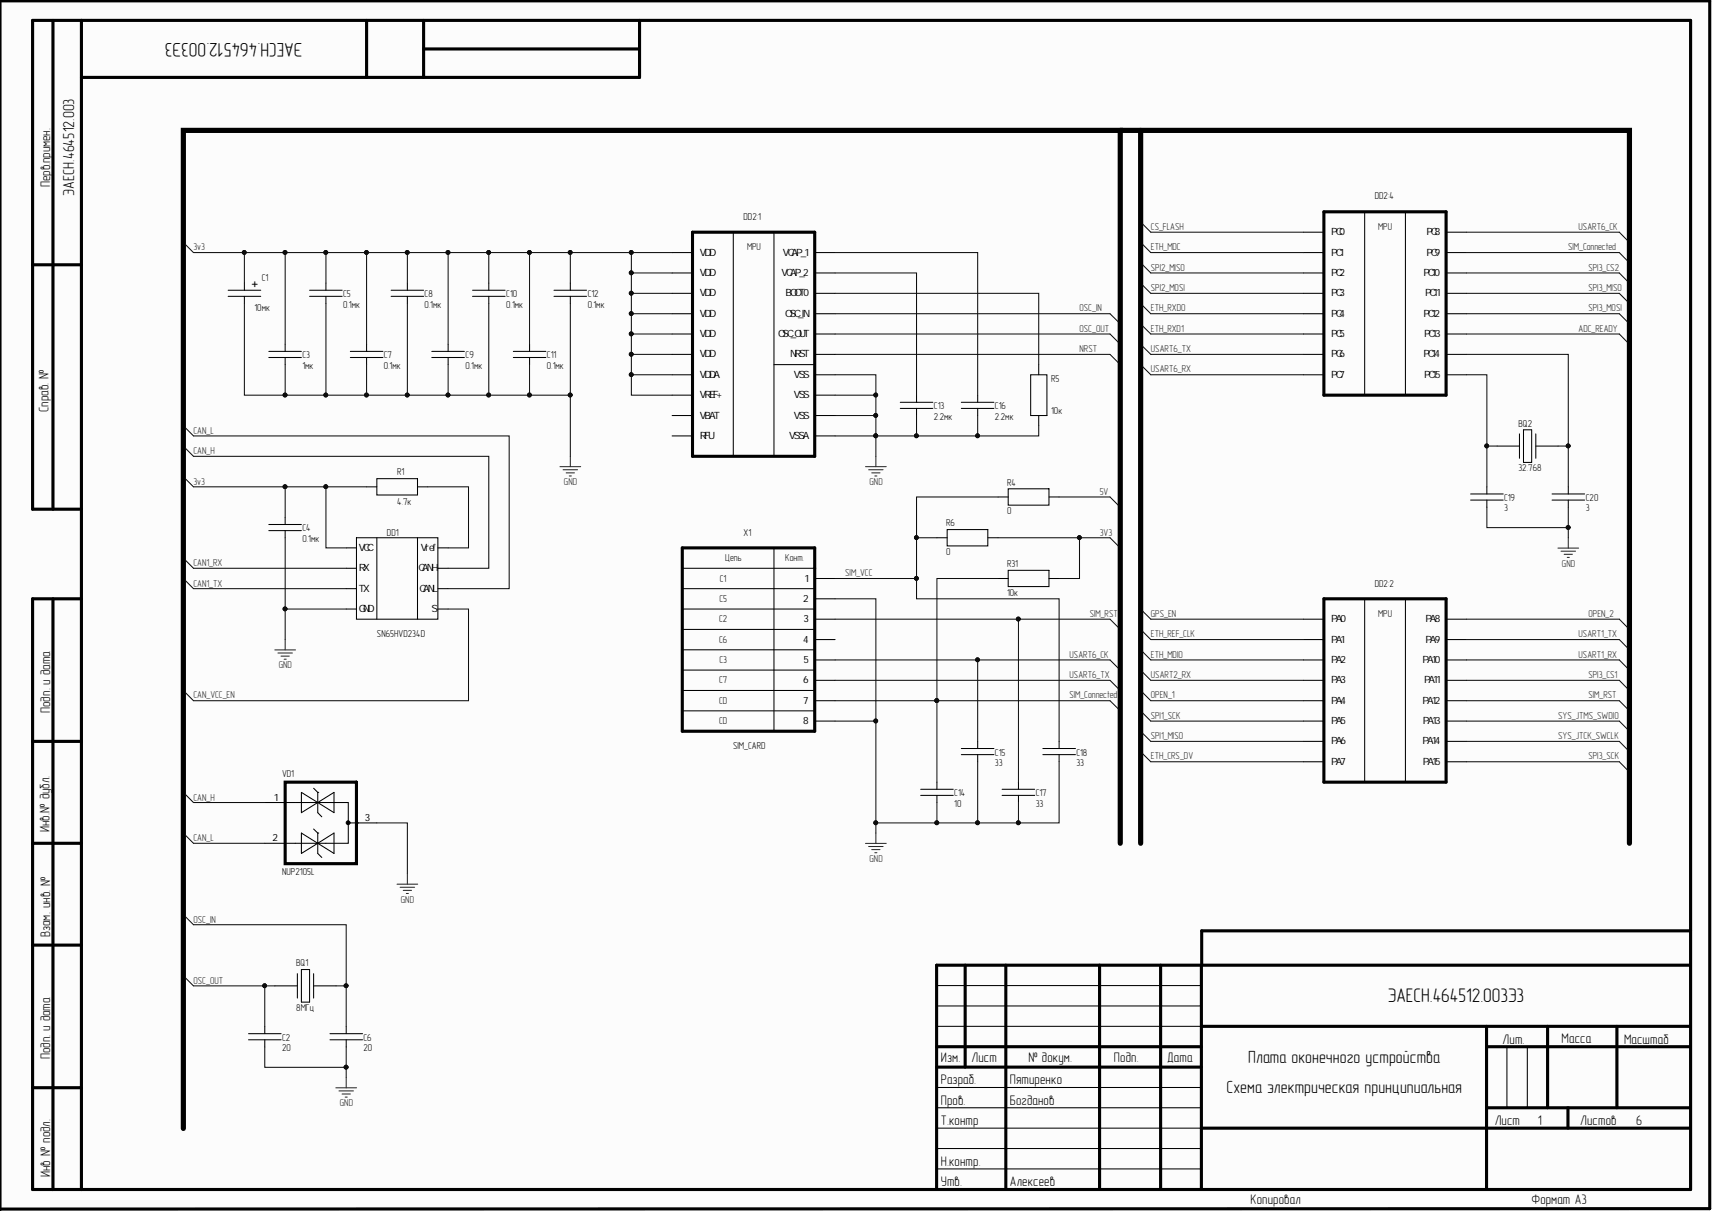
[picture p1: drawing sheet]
<svg xmlns="http://www.w3.org/2000/svg" width="420mm" height="297mm" viewBox="0 0 420 297" stroke-linecap="round" stroke-linejoin="round" font-family="sans-serif">
<path d="M0 0h419.5v296.7h-419.5z" fill="#fcfcfc"/>
<g fill="none" stroke="#000" stroke-width=".76">
<path d="M0 .4v296.4M.2 .2h419v296.3l-419 .1M13 5v119.9M20 5v286.8M89.9 5v14M103.9 5v14M103.9 12h52.9M156.8 5v14h-136.8M169.8 57h30v54.9h-30zM324.6 52h30v44.9h-30zM8 64.9h12M20 124.9h-12v-119.9h406.6v286.8h-406.6v-144.9h12"/>
<path d="M167.3 134.4h32.5v45h-32.5zM13 146.9v144.9M324.6 146.9h30v44.9h-30zM8 181.8h12M69.9 191.8h17.5v20h-17.5zM8 206.8h12M8 231.8h12M236.7 236.7v25M246.6 236.7v55M269.6 236.7v55M284.6 236.7v55M294.6 236.7v55"/>
<path d="M414.5 236.7h-184.8v55M414.6 228.3h-119.9v8.5M229.7 256.7h64.9M294.6 251.7h119.9M364.5 251.7v40M364.5 256.7h50M379.5 251.7v20M396.5 251.7v20M8 266.8h12M229.7 261.7h64.9M294.6 276.7h119.9M364.5 271.7h50"/>
<path d="M384.5 271.7v5"/>
</g>
<g fill="none" stroke="#000" stroke-width=".25">
<path d="M179.8 57v54.9M189.8 57v54.9M319.6 57h5M334.6 52v44.9M344.6 52v44.9M354.6 57h5M55.9 72.7h8M55.9 71.2h8M59.9 69.4v1.8M59.9 72.7v1.7M75.9 72.7h8M75.9 71.2h8"/>
<path d="M79.9 69.4v1.8M79.9 72.7v1.7M95.9 72.7h8M95.9 71.2h8M99.9 69.4v1.8M99.9 72.7v1.7M115.9 72.7h8M115.9 71.2h8M119.9 69.4v1.8M119.9 72.7v1.7M135.8 72.7h8M135.8 71.2h8"/>
<path d="M139.9 69.4v1.8M139.9 72.7v1.7M164.8 62h5M164.8 67h5M164.8 72h5M164.8 77h5M199.8 62h5M199.8 67h5M199.8 72h5M199.8 77h5M319.6 62h5M319.6 67h5"/>
<path d="M319.6 72h5M319.6 77h5M354.6 62h5M354.6 67h5M354.6 72h5M354.6 77h5M65.9 87.7h8M65.9 86.2h8M69.9 84.4v1.8M69.9 87.7v1.7M85.9 87.7h8M85.9 86.2h8"/>
<path d="M89.9 84.4v1.8M89.9 87.7v1.7M105.9 87.7h8M105.9 86.2h8M109.9 84.4v1.8M109.9 87.7v1.7M125.9 87.7h8M125.9 86.2h8M129.9 84.4v1.8M129.9 87.7v1.7M164.8 81.9h5M164.8 86.9h5"/>
<path d="M164.8 96.9h5M164.8 91.9h5M189.8 89.4h10M199.8 81.9h5M199.8 86.9h5M199.8 96.9h5M199.8 91.9h5M220.8 98.7h8M224.7 96.9v1.8M235.7 98.7h8M239.7 96.9v1.8M252.7 91.9h4v10h-4z"/>
<path d="M254.7 89.4v2.5M319.6 81.9h5M319.6 86.9h5M319.6 91.9h5M354.6 81.9h5M354.6 86.9h5M354.6 91.9h5M89.9 119.4h2.5M92.4 117.4h10v4h-10zM102.4 119.4h2.5M164.8 101.9h5M164.8 106.9h5"/>
<path d="M199.8 101.9h5M199.8 106.9h5M220.8 100.2h8M224.7 100.2v1.7M235.7 100.2h8M239.7 100.2v1.7M247.2 119.9h10v4h-10zM254.7 101.9v2.5M364.6 119.4v1.8M367.1 109.4h5.5M372.6 106.4v6M373.6 105.4h2v8h-2z"/>
<path d="M376.6 106.4v6M376.6 109.4h5.5M384.6 119.4v1.8M65.9 130.1h8M65.9 128.7h8M69.9 126.9v1.8M69.9 130.1v1.8M84.9 134.4h2.5M84.9 139.4h2.5M87.4 131.9h20v20h-20zM92.4 131.9v20M102.4 131.9v20"/>
<path d="M107.4 134.4h2.5M107.4 139.4h2.5M167.3 139.4h32.5M189.8 134.4v45M229.7 131.9h2.6M232.3 129.9h9.9v4h-9.9zM242.2 131.9h2.5M244.7 121.9h2.5M247.2 139.9h10v4h-10zM257.2 121.9h2.5M360.6 122.7h8M360.6 121.2h8"/>
<path d="M364.6 122.7v1.7M380.6 122.7h8M380.6 121.2h8M384.6 122.7v1.7M84.9 144.4h2.5M84.9 149.4h2.5M107.4 144.4h2.5M107.4 149.4h2.5M167.3 144.4h32.5M167.3 149.4h32.5M167.3 154.4h32.5M167.3 159.4h32.5"/>
<path d="M199.8 146.9h5M199.8 141.9h5M199.8 151.9h5M199.8 156.9h5M244.7 141.9h2.5M257.2 141.9h2.5M319.6 151.9h5M319.6 156.9h5M334.6 146.9v44.9M344.6 146.9v44.9M354.6 151.9h5M354.6 156.9h5"/>
<path d="M167.3 164.4h32.5M167.3 169.4h32.5M167.3 174.4h32.5M199.8 161.9h5M199.8 166.9h5M199.8 171.9h5M199.8 176.9h5M319.6 161.9h5M319.6 166.9h5M319.6 171.9h5M319.6 176.9h5M354.6 161.9h5"/>
<path d="M354.6 166.9h5M354.6 171.9h5M354.6 176.9h5M64.9 196.8h20.5v10h-20.5M73.9 194.4l4 2.4-4 2.5zM76.9 193.3l1 1.1M77.9 194.4h.1M77.9 194.4v4.9l1 1.1M77.9 196.8l4-2.4v4.9zM225.8 195.1h8M225.8 193.6h8M229.7 191.8v1.8"/>
<path d="M229.7 195.1v1.7M235.7 185.1h8M235.7 183.6h8M239.7 181.8v1.8M239.7 185.1v1.7M245.7 195.1h8M245.7 193.6h8M249.7 191.8v1.8M249.7 195.1v1.7M255.7 185.1h8M255.7 183.6h8M259.7 181.8v1.8"/>
<path d="M259.7 185.1v1.7M319.6 181.8h5M319.6 186.8h5M354.6 181.8h5M354.6 186.8h5M73.9 204.3l8 5v-5l-8 5zM76.9 203.3l1 1M77.9 204.3h.1M77.9 204.3v5l1 1M85.4 201.8h7M72.9 238.8v6M73.9 237.8h2v8h-2z"/>
<path d="M76.9 238.8v6M60.9 255h8M60.9 253.5h8M64.9 251.8v1.7M64.9 255v1.8M67.4 241.8h5.5M76.9 241.8h5.5M80.9 255h8M80.9 253.5h8M84.9 251.8v1.7M84.9 255v1.8M229.7 251.7h64.9"/>
<path d="M229.7 246.7h64.9M229.7 241.7h64.9M369.5 256.7v15M374.5 256.7v15M229.7 276.7h64.9M229.7 271.7h64.9M229.7 266.7h64.9M229.7 281.7h64.9M229.7 286.7h64.9"/>
</g>
<g fill="none" stroke="#262626" stroke-width=".25">
<path d="M137.3 114.5h5.1M138.1 115.2h3.5M138.8 116h2.1M139.6 116.7h.5M139.9 111.9v2.6M212.2 114.5h5.1M213 115.2h3.6M213.8 116h2M214.5 116.7h.5M214.8 111.9v2.6M382 134.4h5.1M382.8 135.2h3.5"/>
<path d="M383.6 136h2M384.3 136.7h.5M384.6 131.9v2.5M67.4 159.4h5.1M69.9 156.9v2.5M68.1 160.2h3.6M68.9 160.9h2M69.7 161.7h.5M97.4 216.9h5M98.1 217.6h3.6M98.9 218.4h2M99.6 219.2h.5"/>
<path d="M99.9 214.3v2.6M212.2 206.9h5.1M213 207.6h3.6M213.8 208.4h2M214.5 209.2h.5M214.8 204.3v2.6M82.4 266.8h5M83.1 267.6h3.6M83.9 268.3h2M84.6 269.1h.5M84.9 264.3v2.5"/>
</g>
<circle cx="85.4" cy="201.8" r=".47" fill="#000" stroke="#000" stroke-width=".25"/>
<path d="M274.7 32h124.9v174.8M279.7 32v174.8M274.7 206.8v-174.8h-229.7v244.8" fill="none" stroke="#000" stroke-width="1.3"/>
<g fill="none" stroke="#0e0e0e" stroke-width=".25">
<path d="M45.4 59.9l2 2.1h32.5M280.2 59.9l2 2.1h37.4M280.2 54.9l2 2.1h37.4M359.6 57h37.5l2 2M59.9 74.4v22.5h10M59.9 62v7.4M69.9 62v22.4M79.9 74.4v22.5M89.9 62v22.4M99.9 62h-20v7.4M99.9 74.4v22.5M109.9 62h-10v7.4"/>
<path d="M119.9 62v7.4M119.9 74.4v22.5M129.9 62v22.4M139.9 74.4v22.5h-30v-7.5M139.9 69.4v-7.4h-30v22.4M139.9 62h14.9M154.8 67h10M154.8 72h10M154.8 77h10M164.8 62h-10v24.9M204.8 67h19.9v29.9M204.8 62h34.9v34.9"/>
<path d="M204.8 72h49.9v17.4M204.8 77h67.4l2 1.9M280.2 64.9l2 2.1h37.4M280.2 69.9l2 2.1h37.4M280.2 74.9l2 2.1h37.4M280.2 79.9l2 2h37.4M359.6 67h37.5l2 2M359.6 72h37.5l2 1.9M359.6 77h37.5l2 1.9M359.6 62h37.5l2 2M69.9 89.4v7.5h40M89.9 89.4v7.5"/>
<path d="M129.9 89.4v7.5M139.9 96.9v15M154.8 81.9h10M154.8 91.9h10M164.8 86.9h-10v10h10M204.8 91.9h10v20M204.8 81.9h67.4l2 2M204.8 86.9h67.4l2 2M204.8 96.9h10M280.2 89.9l2 2h37.4M280.2 84.9l2 2h37.4M359.6 91.9h5v27.5"/>
<path d="M359.6 86.9h25v32.5M359.6 81.9h37.5l2 2M45.4 109.9l2 2h72.5v27.5h-10M45.4 104.9l2 2h77.5v37.5h-15M45.4 117.4l2 2h22.5M79.9 119.4v15h5M89.9 119.4h-20v7.5M104.9 119.4h10v15h-5M204.8 101.9h10M224.7 101.9v5M239.7 101.9v5h-34.9M254.7 104.4v2.5h-15"/>
<path d="M364.6 109.4h2.5M382.1 109.4h2.5M45.4 137.4l2 2h37.5M69.9 131.9v17.5M224.7 131.9h5M244.7 131.9h27.5l2 2M244.7 121.9h-20v20h-19.9M259.7 121.9h12.5l2 2M264.7 131.9v10h-5M364.6 124.4v5h20v2.5M384.6 124.4v5M45.4 142.4l2 2h37.5"/>
<path d="M84.9 149.4h-15v7.5M109.9 149.4h5v22.5h-67.5l-2-2M204.8 146.9h10v30M204.8 151.9h67.4l2 2M224.7 141.9v5h35v34.9M244.7 141.9h-15v49.9M249.7 151.9v39.9M280.2 159.9l2 2h37.4M280.2 154.9l2 2h37.4M280.2 149.9l2 2h37.4M359.6 156.9h37.5l2 2M359.6 151.9h37.5l2 2"/>
<path d="M204.8 176.9h10v27.4M204.8 161.9h67.4l2 2M204.8 171.9h67.4l2 2M204.8 166.9h67.4l2 2M239.7 161.9v19.9M280.2 169.9l2 2h37.4M280.2 174.9l2 2h37.4M280.2 179.9l2 1.9h37.4M280.2 164.9l2 2h37.4M359.6 161.9h37.5l2 2M359.6 176.9h37.5l2 2M359.6 166.9h37.5l2 2"/>
<path d="M359.6 171.9h37.5l2 2M45.4 194.8l2 2h17.5M229.7 196.8v5M239.7 186.8v15M249.7 196.8v5M259.7 186.8v15h-44.9M280.2 184.9l2 1.9h37.4M359.6 181.8h37.5l2 2.1M359.6 186.8h37.5l2 2.1M45.4 204.8l2 2h17.5M92.4 201.8h7.5v12.5M45.4 224.8l2 2h37.5v15"/>
<path d="M45.4 239.8l2 2h17.5M64.9 256.8v5h20M67.4 241.8h-2.5v10M82.4 241.8h2.5v10M84.9 256.8v7.5"/>
</g>
<g fill="#0e0e0e" stroke="#0e0e0e" stroke-width=".25">
<circle cx="154.8" cy="66.9" r=".47"/>
<circle cx="154.8" cy="71.9" r=".47"/>
<circle cx="154.8" cy="76.9" r=".47"/>
<circle cx="154.8" cy="81.9" r=".47"/>
<circle cx="79.9" cy="96.9" r=".47"/>
<circle cx="89.9" cy="96.9" r=".47"/>
<circle cx="99.9" cy="96.9" r=".47"/>
<circle cx="119.8" cy="96.9" r=".47"/>
<circle cx="129.8" cy="96.9" r=".47"/>
<circle cx="154.8" cy="91.9" r=".47"/>
<circle cx="59.9" cy="61.9" r=".47"/>
<circle cx="69.9" cy="61.9" r=".47"/>
<circle cx="89.9" cy="61.9" r=".47"/>
<circle cx="119.8" cy="61.9" r=".47"/>
<circle cx="129.8" cy="61.9" r=".47"/>
<circle cx="139.8" cy="61.9" r=".47"/>
<circle cx="154.8" cy="61.9" r=".47"/>
<circle cx="214.7" cy="96.9" r=".47"/>
<circle cx="214.7" cy="101.9" r=".47"/>
<circle cx="214.7" cy="106.9" r=".47"/>
<circle cx="99.9" cy="61.9" r=".47"/>
<circle cx="109.8" cy="61.9" r=".47"/>
<circle cx="79.9" cy="119.4" r=".47"/>
<circle cx="69.9" cy="149.3" r=".47"/>
<circle cx="69.9" cy="119.4" r=".47"/>
<circle cx="384.5" cy="109.4" r=".47"/>
<circle cx="364.6" cy="109.4" r=".47"/>
<circle cx="384.5" cy="129.4" r=".47"/>
<circle cx="214.7" cy="176.8" r=".47"/>
<circle cx="229.7" cy="171.8" r=".47"/>
<circle cx="239.7" cy="161.8" r=".47"/>
<circle cx="249.7" cy="151.8" r=".47"/>
<circle cx="229.7" cy="201.8" r=".47"/>
<circle cx="239.7" cy="201.8" r=".47"/>
<circle cx="249.7" cy="201.8" r=".47"/>
<circle cx="84.9" cy="261.8" r=".47"/>
<circle cx="84.9" cy="241.8" r=".47"/>
<circle cx="64.9" cy="241.8" r=".47"/>
<circle cx="69.9" cy="96.9" r=".47"/>
<circle cx="139.8" cy="96.9" r=".47"/>
<circle cx="264.7" cy="131.9" r=".47"/>
<circle cx="224.7" cy="106.9" r=".47"/>
<circle cx="239.7" cy="106.9" r=".47"/>
<circle cx="79.9" cy="61.9" r=".47"/>
<circle cx="109.8" cy="96.9" r=".47"/>
<circle cx="154.8" cy="86.9" r=".47"/>
<circle cx="214.7" cy="201.8" r=".47"/>
<circle cx="224.7" cy="131.9" r=".47"/>
<circle cx="224.7" cy="141.9" r=".47"/>
</g>
<g font-size="4.8">
<text x="74.2" y="10.5" transform="rotate(-180 74.2 10.5)">ЭАЕСН.464512.003Э3</text>
<text x="61.7" y="70.9">+</text>
<text x="340.3" y="245.8">ЭАЕСН.464512.003Э3</text>
</g>
<g font-size="4.3">
<text x="306.1" y="260.6">Плата оконечного устройства</text>
<text x="300.7" y="268.1">Схема электрическая принципиальная</text>
</g>
<text font-size="3.9" x="18.2" y="48" transform="rotate(-90 18.2 48)">ЭАЕСН.464512.003</text>
<g font-size="3.4">
<text x="12.3" y="45.9" transform="rotate(-90 12.3 45.9)">Перв.примен.</text>
<text x="11.9" y="101" transform="rotate(-90 11.9 101)">Справ. №</text>
<text x="12.3" y="174.9" transform="rotate(-90 12.3 174.9)">Подп. и дата</text>
<text x="12.2" y="204.1" transform="rotate(-90 12.2 204.1)">Инв.№ дубл.</text>
<text x="12.3" y="229.9" transform="rotate(-90 12.3 229.9)">Взам. инв. №</text>
<text x="368.5" y="256">Лит.</text>
<text x="382.9" y="255.9">Масса</text>
<text x="398.2" y="256">Масштаб</text>
<text x="12.3" y="259.8" transform="rotate(-90 12.3 259.8)">Подп. и дата</text>
<text x="230.7" y="260.6">Изм.</text>
<text x="238.2" y="260.6">Лист</text>
<text x="252.2" y="260.6">№ докум.</text>
<text x="273.2" y="260.6">Подп.</text>
<text x="286.2" y="260.6">Дата</text>
<text x="230.7" y="266">Разраб.</text>
<text x="247.6" y="266">Пятиренко</text>
<text x="230.7" y="271">Пров.</text>
<text x="230.7" y="276">Т.контр</text>
<text x="247.6" y="271">Богданов</text>
<text x="366.5" y="276">Лист</text>
<text x="387.5" y="276">Листов</text>
<text x="401.2" y="275.9">6</text>
<text x="377.1" y="276">1</text>
<text x="230.7" y="285.9">Н.контр.</text>
<text x="12.3" y="288.8" transform="rotate(-90 12.3 288.8)">Инв № подл.</text>
<text x="230.7" y="290.9">Утв.</text>
<text x="247.6" y="290.9">Алексеев</text>
<text x="306.7" y="295.4">Копировал</text>
<text x="375.6" y="295.4">Формат А3</text>
</g>
<g font-size="2.5">
<text x="182.3" y="53.9">DD2:1</text>
<text x="337.1" y="48.9">DD2:4</text>
<text x="326.4" y="57.7">PC0</text>
<text x="349.8" y="57.7">PC8</text>
<text x="171.6" y="62.7">VDD</text>
<text x="192" y="62.7">VCAP_1</text>
<text x="326.4" y="62.7">PC1</text>
<text x="349.8" y="62.7">PC9</text>
<text x="64.2" y="68.9">C1</text>
<text x="171.6" y="67.7">VDD</text>
<text x="191.6" y="67.7">VCAP_2</text>
<text x="326.4" y="67.7">PC2</text>
<text x="349" y="67.7">PC10</text>
<text x="62.4" y="76.4">10мк</text>
<text x="84.1" y="75.5">0.1мк</text>
<text x="84.1" y="72.9">C5</text>
<text x="104.1" y="75.5">0.1мк</text>
<text x="104.1" y="72.9">C8</text>
<text x="124.1" y="75.5">0.1мк</text>
<text x="124.1" y="72.9">C10</text>
<text x="144.1" y="75.5">0.1мк</text>
<text x="144.1" y="72.9">C12</text>
<text x="171.6" y="72.7">VDD</text>
<text x="171.6" y="77.7">VDD</text>
<text x="192.6" y="77.7">OSC_IN</text>
<text x="192.7" y="72.7">BOOT0</text>
<text x="326.4" y="72.7">PC3</text>
<text x="326.4" y="77.7">PC4</text>
<text x="349" y="77.7">PC12</text>
<text x="349.4" y="72.7">PC11</text>
<text x="171.6" y="82.7">VDD</text>
<text x="190.8" y="82.7">OSC_OUT</text>
<text x="326.4" y="82.7">PC5</text>
<text x="349.2" y="82.7">PC13</text>
<text x="74.2" y="87.9">C3</text>
<text x="94.1" y="87.9">C7</text>
<text x="114.2" y="87.9">C9</text>
<text x="134.1" y="87.9">C11</text>
<text x="171.6" y="87.6">VDD</text>
<text x="193.8" y="87.6">NRST</text>
<text x="326.4" y="87.6">PC6</text>
<text x="349" y="87.6">PC14</text>
<text x="74.2" y="90.5">1мк</text>
<text x="94.1" y="90.5">0.1мк</text>
<text x="114.2" y="90.5">0.1мк</text>
<text x="134.1" y="90.5">0.1мк</text>
<text x="171.6" y="92.6">VDDA</text>
<text x="194.7" y="92.6">VSS</text>
<text x="257.8" y="93.7">R5</text>
<text x="326.4" y="92.6">PC7</text>
<text x="349.2" y="92.6">PC15</text>
<text x="171.6" y="97.6">VREF+</text>
<text x="194.7" y="97.6">VSS</text>
<text x="229" y="100.4">C13</text>
<text x="244" y="100.4">C16</text>
<text x="257.8" y="101.6">10к</text>
<text x="171.6" y="102.7">VBAT</text>
<text x="171.6" y="107.7">RFU</text>
<text x="193.5" y="107.7">VSSA</text>
<text x="194.7" y="102.7">VSS</text>
<text x="229" y="103">2.2мк</text>
<text x="244" y="103">2.2мк</text>
<text x="372.4" y="104.6">BQ2</text>
<text x="97.4" y="116.4">R1</text>
<text x="246.9" y="119.1">R4</text>
<text x="372.4" y="115.6">32.768</text>
<text x="97.4" y="123.9">4.7к</text>
<text x="368.8" y="125.5">3</text>
<text x="368.8" y="122.9">C19</text>
<text x="388.9" y="125.5">3</text>
<text x="388.9" y="122.9">C20</text>
<text x="74.2" y="130.4">C4</text>
<text x="94.9" y="131.4">DD1</text>
<text x="182.3" y="131.4">X1</text>
<text x="232" y="129.1">R6</text>
<text x="246.9" y="126.1">0</text>
<text x="74.2" y="132.9">0.1мк</text>
<text x="88" y="135.1">VCC</text>
<text x="103.2" y="135.1">Vref</text>
<text x="232" y="136.1">0</text>
<text x="88" y="140.1">RX</text>
<text x="102.6" y="140.1">CANH</text>
<text x="197.3" y="142.6">1</text>
<text x="246.9" y="139.1">R31</text>
<text x="337.1" y="143.9">DD2:2</text>
<text x="88" y="145.2">TX</text>
<text x="102.8" y="145.2">CANL</text>
<text x="197" y="147.6">2</text>
<text x="246.9" y="146.2">10к</text>
<text x="88" y="150.2">GND</text>
<text x="105.8" y="150.2">S</text>
<text x="197" y="152.6">3</text>
<text x="326.4" y="152.6">PA0</text>
<text x="349.5" y="152.6">PA8</text>
<text x="92.4" y="156.3">SN65HVD234D</text>
<text x="197" y="157.6">4</text>
<text x="326.4" y="157.6">PA1</text>
<text x="349.5" y="157.6">PA9</text>
<text x="197" y="167.6">6</text>
<text x="197" y="162.6">5</text>
<text x="326.4" y="162.6">PA2</text>
<text x="326.4" y="167.6">PA3</text>
<text x="348.9" y="162.6">PA10</text>
<text x="349.2" y="167.6">PA11</text>
<text x="197" y="172.6">7</text>
<text x="326.4" y="172.6">PA4</text>
<text x="348.9" y="172.6">PA12</text>
<text x="197" y="177.6">8</text>
<text x="326.4" y="177.6">PA5</text>
<text x="348.9" y="177.6">PA13</text>
<text x="179.8" y="183.8">SIM_CARD</text>
<text x="244" y="185.4">C15</text>
<text x="263.9" y="185.4">C18</text>
<text x="326.4" y="182.6">PA6</text>
<text x="348.9" y="182.6">PA14</text>
<text x="69.2" y="190.6">VD1</text>
<text x="244" y="187.9">33</text>
<text x="263.9" y="187.9">33</text>
<text x="326.4" y="187.6">PA7</text>
<text x="348.9" y="187.6">PA15</text>
<text x="67.1" y="196.4">1</text>
<text x="234" y="197.9">10</text>
<text x="234" y="195.3">C14</text>
<text x="254" y="197.9">33</text>
<text x="254" y="195.3">C17</text>
<text x="89.5" y="201.3">3</text>
<text x="66.8" y="206.3">2</text>
<text x="69.2" y="214.6">NUP2105L</text>
<text x="72.6" y="237">BQ1</text>
<text x="72.6" y="248">8МГц</text>
<text x="69.2" y="257.9">20</text>
<text x="69.2" y="255.3">C2</text>
<text x="89.1" y="257.9">20</text>
<text x="89.1" y="255.3">C6</text>
</g>
<g font-size="2.5" fill="#262626">
<text x="282.2" y="56.4">CS_FLASH</text>
<text x="387.1" y="56.4">USART6_CK</text>
<text x="47.4" y="61.4">3v3</text>
<text x="282.2" y="61.4">ETH_MDC</text>
<text x="384.5" y="61.4">SIM_Connected</text>
<text x="282.2" y="66.4">SPI2_MISO</text>
<text x="282.2" y="71.4">SPI2_MOSI</text>
<text x="389.5" y="71.4">SPI3_MISO</text>
<text x="389.5" y="66.4">SPI3_CS2</text>
<text x="264.7" y="76.4">OSC_IN</text>
<text x="282.2" y="76.4">ETH_RXD0</text>
<text x="389.5" y="76.4">SPI3_MOSI</text>
<text x="264.7" y="81.4">OSC_OUT</text>
<text x="282.2" y="81.4">ETH_RXD1</text>
<text x="387.1" y="81.4">ADC_READY</text>
<text x="264.7" y="86.4">NRST</text>
<text x="282.2" y="86.4">USART6_TX</text>
<text x="282.2" y="91.4">USART6_RX</text>
<text x="47.4" y="106.4">CAN_L</text>
<text x="47.4" y="111.4">CAN_H</text>
<text x="47.4" y="118.9">3v3</text>
<text x="138.3" y="119">GND</text>
<text x="213.2" y="119">GND</text>
<text x="269.7" y="121.4">5V</text>
<text x="269.7" y="131.4">3V3</text>
<text x="47.4" y="143.9">CAN1_TX</text>
<text x="47.4" y="138.8">CAN1_RX</text>
<text x="207.3" y="141.4">SIM_VCC</text>
<text x="383" y="139">GND</text>
<text x="267.2" y="151.3">SIM_RST</text>
<text x="282.2" y="151.3">GPS_EN</text>
<text x="389.5" y="151.3">OPEN_2</text>
<text x="262.3" y="161.3">USART6_CK</text>
<text x="282.2" y="156.3">ETH_REF_CLK</text>
<text x="282.2" y="161.3">ETH_MDIO</text>
<text x="387.1" y="156.3">USART1_TX</text>
<text x="387.1" y="161.3">USART1_RX</text>
<text x="68.3" y="164">GND</text>
<text x="262.3" y="166.3">USART6_TX</text>
<text x="282.2" y="166.3">USART2_RX</text>
<text x="389.5" y="166.3">SPI3_CS1</text>
<text x="47.4" y="171.3">CAN_VCC_EN</text>
<text x="262.3" y="171.3">SIM_Connected</text>
<text x="282.2" y="171.3">OPEN_1</text>
<text x="389.5" y="171.3">SIM_RST</text>
<text x="282.2" y="176.3">SPI1_SCK</text>
<text x="382.1" y="176.3">SYS_JTMS_SWDIO</text>
<text x="282.2" y="181.3">SPI1_MISO</text>
<text x="382.1" y="181.3">SYS_JTCK_SWCLK</text>
<text x="282.2" y="186.3">ETH_CRS_DV</text>
<text x="389.5" y="186.3">SPI3_SCK</text>
<text x="47.4" y="196.4">CAN_H</text>
<text x="47.4" y="206.3">CAN_L</text>
<text x="213.2" y="211.4">GND</text>
<text x="98.3" y="221.4">GND</text>
<text x="47.4" y="226.3">OSC_IN</text>
<text x="47.4" y="241.3">OSC_OUT</text>
<text x="83.3" y="271.4">GND</text>
</g>
<g font-size="2.5" fill="#0e0e0e">
<text x="337.9" y="56.4">MPU</text>
<text x="183.2" y="61.4">MPU</text>
<text x="177.9" y="137.6">Цепь</text>
<text x="192.6" y="137.6">Конт.</text>
<text x="176.5" y="142.6">С1</text>
<text x="176.4" y="147.6">С5</text>
<text x="176.3" y="152.6">С2</text>
<text x="337.9" y="151.3">MPU</text>
<text x="176.3" y="157.6">С6</text>
<text x="176.3" y="167.6">C7</text>
<text x="176.4" y="162.6">С3</text>
<text x="176.3" y="172.6">CD</text>
<text x="176.3" y="177.6">CD</text>
</g>
</svg>
